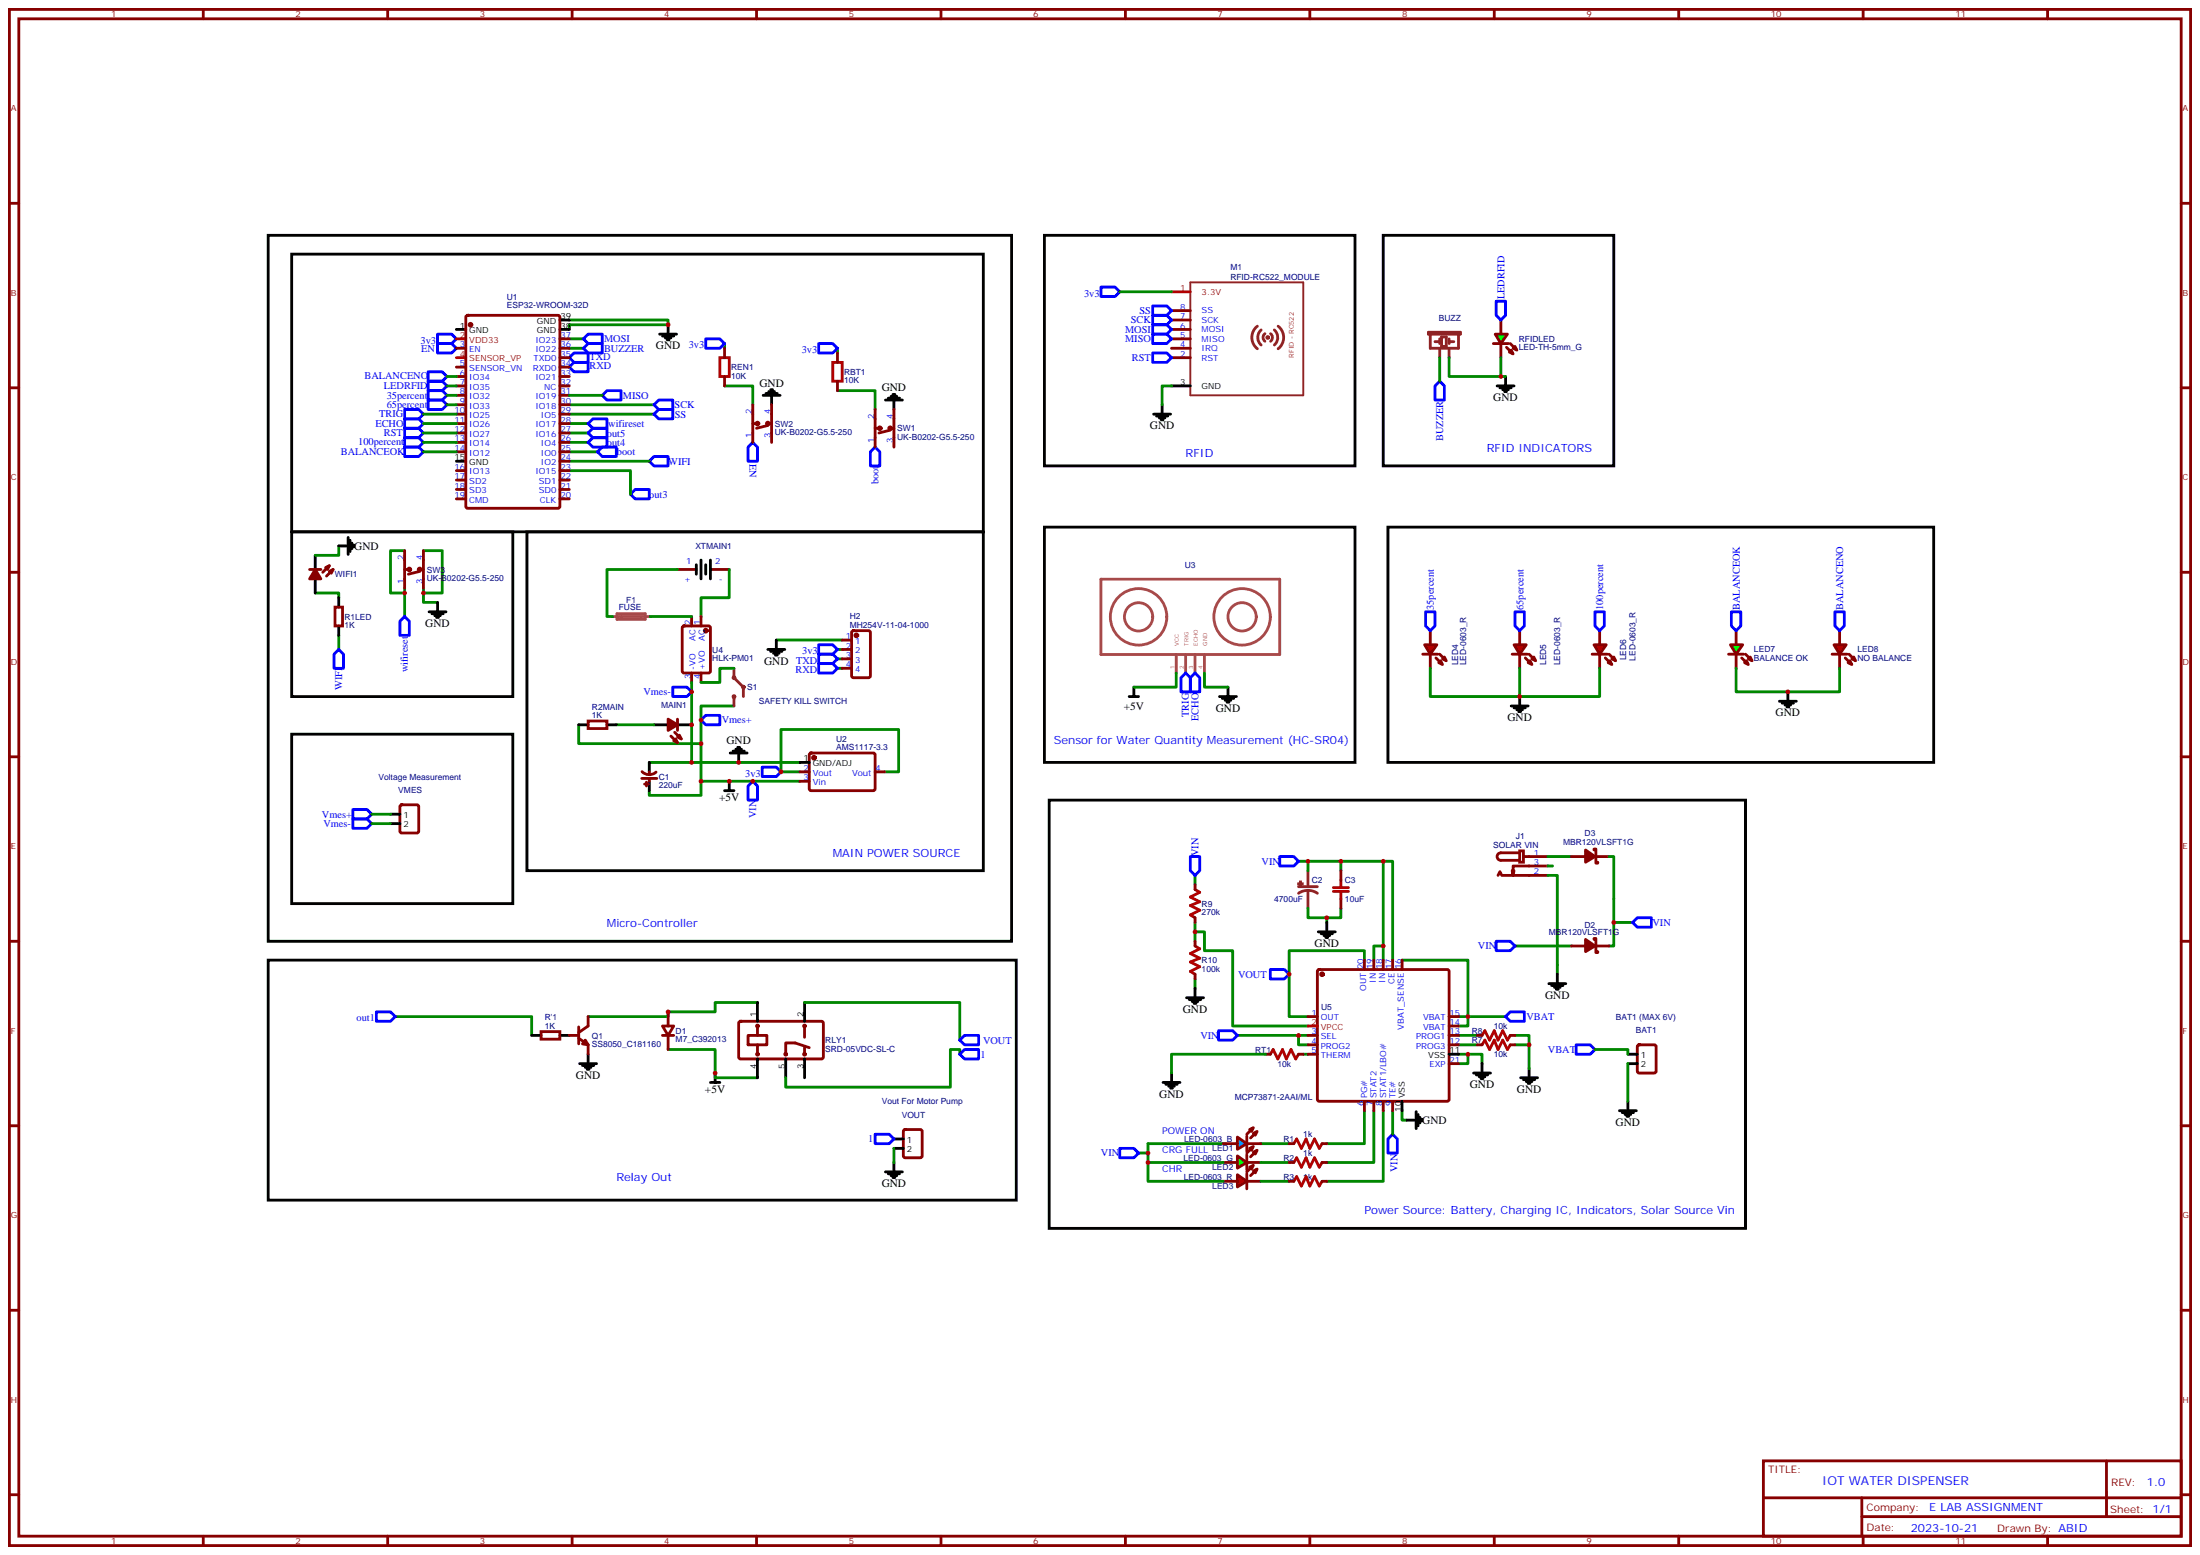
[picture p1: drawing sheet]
<svg xmlns="http://www.w3.org/2000/svg" width="825mm" height="583mm" viewBox="0 0 825 583" stroke-linecap="round" stroke-linejoin="round" font-family="sans-serif">
<g fill="none" stroke="#870000" stroke-width="1.1">
<path d="M3.5 3.5h817.8v575.8h-817.8zM7.1 7.1h810.6v568.6h-810.6zM76.2 3.5v3.6M145.3 3.5v3.6M214.5 3.5v3.6M283.6 3.5v3.6M352.8 3.5v3.6M421.9 3.5v3.6M491.1 3.5v3.6M560.2 3.5v3.6M629.4 3.5v3.6M698.5 3.5v3.6"/>
<path d="M767.6 3.5v3.6M3.5 76.2h3.6M817.7 76.2h3.6M174.9 118.4l.4-.2h33.9l.6 .4 .1 71.2-.5 .6-34.1 .1-.6-.5-.1-71.1zM439.2 116.4h7.1M439.2 119.9h7.1M171.1 130.5h3.5M171.1 137.6h3.5M209.9 127h3.5M209.9 130.5h3.5M209.9 134.1h3.5M209.9 137.6h3.5"/>
<path d="M271.6 130.5v3.6M314 132.3v3.5M439.2 127h7.1M439.2 130.5h7.1M439.2 134.1h7.1M439.2 123.5h7.1M3.5 145.3h3.6M171.1 158.8h3.5M171.1 141.1h3.5M171.1 144.6h3.5M171.1 148.2h3.5M171.1 151.7h3.5"/>
<path d="M171.1 155.2h3.5M209.9 158.8h3.5M209.9 141.1h3.5M209.9 144.6h3.5M209.9 148.2h3.5M209.9 151.7h3.5M209.9 155.2h3.5M271.6 141.1v3.5M282.2 158.8h1.1M282.2 151.7v14.1M287.9 159.5l-4.3 1M288.6 158.8h.7"/>
<path d="M289.3 151.7v14.1M314 142.9v3.5M328.1 153.5v14.1M335.1 153.5v14.1M817.7 145.3h3.6M171.1 162.3h3.5M171.1 165.8h3.5M171.1 169.3h3.5M171.1 176.4h3.5M171.1 179.9h3.5M209.9 162.3h3.5M209.9 165.8h3.5"/>
<path d="M209.9 169.3h3.5M209.9 172.9h3.5M209.9 176.4h3.5M209.9 179.9h3.5M328.1 160.5h1M333.7 161.2l-4.2 1.1M334.4 160.5h.7M171.1 183.4h3.5M171.1 187h3.5M209.9 183.4h3.5M209.9 187h3.5M3.5 214.5h3.6"/>
<path d="M116.1 213.4h4.2M123.5 212l-2.5 2.5M124.9 213.4l-2.5 2.5M151.7 213.4h1.1M151.7 206.4v14.1M157.3 214.1l-4.2 1.1M158 213.4h.7M158.7 206.4v14.1M254 213.4h7.1M266.3 213.4h7.1M817.7 214.5h3.6M125.6 227.5h2.8v7.1h-2.8z"/>
<path d="M256 234.8l.5-.2h9.1l.7 .4v16.5l-.4 .7h-9.4l-.7-.4v-16.5zM259.3 231.1v3.5M262.8 231.1v3.5M315.7 239.9h3.6M319.5 236.6l.5-.2h5.6l.7 .4v16.5l-.4 .6-5.9 .1-.7-.5v-16.4zM259.3 252.2v3.6M262.8 252.2v3.6M315.7 243.4h3.6M315.7 246.9h3.6M315.7 250.5h3.6M220.5 270.2h7v2.9h-7zM251.5 275.9l2.5 2.4"/>
<path d="M252.9 274.5l2.5 2.4M254 269.5v4.3M3.5 283.6h3.6M240.6 291.7h5.6M240.7 289.2a3.8 3.8 0 0 0 5.3 .2M241.7 293.9h1.4M242.4 293.2v1.4M243.4 289.3v1M243.4 291.7v1.1M299.9 289.3h3.5M299.9 292.8h3.5M303.6 282.4l.5-.2 23.6 .1 .4 .6-.1 13-.6 .4h-23.6l-.4-.7v-12.7z"/>
<path d="M328.1 289.3h3.5M817.7 283.6h3.6M3.5 352.8h3.6M817.7 352.8h3.6M250.5 379.2v5.3M202.8 386.6h7.1v2.9h-7.1zM213.4 388.1h3.6M217 389.1l3.5 2.5v3.5M217 384.9v6.3M220.5 381v3.5l-3.5 2.5M248.4 384.5h4.2l-2.1 3.6zM248.4 388.1h4.2"/>
<path d="M250.5 388.1v5.2M277.2 383l.4-.2h30.6l.5 .7-.1 12.9-.6 .5-30.6-.1-.5-.6v-12.7zM280.5 388.1h7v3.5h-7zM284 384.5v3.6M284 391.6v3.5M301.6 384.5v4.3M301.6 392.6v2.5M303.4 392.6l-5.3-1.7h-3.5v4.2M3.5 421.9h3.6M817.7 421.9h3.6M3.5 491.1h3.6M817.7 491.1h3.6"/>
<path d="M661.1 547.5h156.6v28.2h-156.6zM789.7 547.5v20.9M3.5 560.2h3.6M76.2 575.7v3.6M145.3 575.7v3.6M214.5 575.7v3.6M283.6 575.7v3.6M352.8 575.7v3.6M421.9 575.7v3.6M491.1 575.7v3.6M560.2 575.7v3.6M629.4 575.7v3.6"/>
<path d="M661.1 561.4h156.5M698 568.4h119.6M698 561.4v14.1M698.5 575.7v3.6M767.6 575.7v3.6M817.7 560.2h3.6"/>
<circle cx="284" cy="158.8" r=".53"/>
<circle cx="287.9" cy="158.7" r=".53"/>
<circle cx="329.8" cy="160.5" r=".53"/>
<circle cx="333.7" cy="160.5" r=".53"/>
<circle cx="153.5" cy="213.4" r=".53"/>
<circle cx="157.3" cy="213.4" r=".53"/>
<circle cx="284" cy="384.5" r=".35"/>
<circle cx="284" cy="395.1" r=".35"/>
<circle cx="294.6" cy="395.1" r=".35"/>
<circle cx="301.6" cy="384.5" r=".35"/>
<circle cx="301.6" cy="395.1" r=".35"/>
</g>
<g fill="none" stroke="#008700" stroke-width="1.1">
<path d="M213.4 119.9h37.1v1.8h-37.1v1.8M419.8 109.4h19.4M213.4 130.5h5.3M213.4 127h5.3M271.6 128.8v1.7M314 130.5v1.8M158.7 155.2h12.4M158.7 158.8h12.4M213.4 155.2h31.8M213.4 151.7h31.8M213.4 158.8h7.1M213.4 148.2h12.4"/>
<path d="M271.6 144.6h10.6v7.1M314 146.4h14.1v7.1M439.2 144.6h-3.5v7.1M158.7 162.3h12.4M213.4 176.4h23v8.8M213.4 169.3h10.6M213.4 172.9h30M213.4 165.8h7.1M213.4 162.3h7.1M127 204.6v3.5h-8.8M151.7 206.4h-5.3v15.9h5.3M158.7 206.4h7.1v15.9h-7.1"/>
<path d="M273.4 213.4v10.6h-10.6v7.1M118.2 222.3h8.8v1.7M127 238.1v5.3M151.7 220.5v10.6M158.7 220.5v5.3h5.3M291 239.9h24.7M259.3 255.8v30h40.6M314 250.5h1.7M314 246.9h1.7M314 243.4h1.7M441 252.2v5.3h-15.9M451.6 252.2v5.3h8.8"/>
<path d="M217 271.6v7.1h45.8M231.1 271.6h14.1M275.2 264.6h-12.4v28.2h37.1M243.4 285.8h15.9M262.8 292.8v5.3h-19.4v-1.8M299.9 289.3h-7.1v-15.9h44.1v15.9h-5.3M284 375.7h-15.9v3.5h-17.6v1.8h-30M301.6 375.7h58.2v14.1M148.2 381h51.1v7.1M250.5 393.3h17.6v10.6h15.9M359.8 395.1v-1.8h-3.5v14.2h-61.7v-3.6M426.9 432.2h3.5"/>
</g>
<g fill="none" stroke="#00f" stroke-width="1.1">
<path d="M412.7 107.6h5.3l1.8 1.8-1.8 1.7h-5.3zM432.2 114.7h5.2l1.8 1.7-1.8 1.8h-5.2zM432.2 118.2h5.2l1.8 1.7-1.8 1.8h-5.2zM164 128.8h5.3l1.8 1.7-1.8 1.8h-5.3zM164 125.2h5.3l1.8 1.8-1.8 1.8h-5.3zM213.4 137.6l1.8-1.8h5.3v3.5h-5.3zM215.2 132.3h5.3v3.5h-5.3l-1.8-1.7zM218.7 130.5l1.8-1.7h5.3v3.5h-5.3zM220.5 125.2h5.3v3.6h-5.3l-1.8-1.8zM264.6 127h5.3l1.7 1.8-1.7 1.7h-5.3zM306.9 128.8h5.3l1.8 1.7-1.8 1.8h-5.3zM432.2 121.7h5.2l1.8 1.8-1.8 1.7h-5.2z"/>
<path d="M432.2 125.2h5.2l1.8 1.8-1.8 1.8h-5.2zM432.2 132.3h5.2l1.8 1.8-1.8 1.7h-5.2zM151.7 153.5h5.3l1.7 1.7-1.7 1.8h-5.3zM151.7 157h5.3l1.7 1.8-1.7 1.7h-5.3zM222.2 157h5.3v3.5h-5.3l-1.7-1.7zM225.8 148.2l1.7-1.8h5.3v3.5h-5.3zM245.2 155.2l1.7-1.7h5.3v3.5h-5.3zM246.9 149.9h5.3v3.6h-5.3l-1.7-1.8zM151.7 160.5h5.3l1.7 1.8-1.7 1.7h-5.3zM220.5 162.3l1.7-1.8h5.3v3.5h-5.3zM222.2 164h5.3v3.6h-5.3l-1.7-1.8zM224 169.3l1.8-1.7h5.3v3.5h-5.3z"/>
<path d="M243.4 172.9l1.8-1.8h5.3v3.5h-5.3zM282.2 165.8l1.8 1.8v5.3h-3.5v-5.3zM328.1 167.6l1.7 1.7v5.3h-3.5v-5.3zM236.4 185.2l1.7-1.8h5.3v3.6h-5.3zM151.7 231.1l1.8 1.7v5.3h-3.6v-5.3zM127 243.4l1.8 1.8v5.3h-3.6v-5.3zM306.9 241.7h5.3l1.8 1.7-1.8 1.8h-5.3zM306.9 248.7h5.3l1.8 1.8-1.8 1.7h-5.3zM306.9 245.2h5.3l1.8 1.7-1.8 1.8h-5.3zM444.5 252.2l1.8 1.8v5.3h-3.6v-5.3zM448 252.2l1.8 1.8v5.3h-3.5v-5.3zM285.8 287.5h5.2l1.8 1.8-1.8 1.7h-5.2z"/>
<path d="M141.1 379.2h5.3l1.8 1.8-1.8 1.8h-5.3zM419.8 430.4h5.3l1.8 1.8-1.8 1.7h-5.3z"/>
</g>
<g fill="none" stroke="#000" stroke-width="1.1">
<path d="M100.5 88.2h278.7v264.6h-278.7zM109.4 95.3h259.3v104h-259.3zM391.6 88.2h116.4v86.4h-116.4zM209.9 119.9h3.5M171.1 123.5h3.5M209.9 123.5h3.5M247.3 125.2h6.3M248.4 125.9h4.2M249.4 126.6h2.1M250.1 127.4h.7M250.5 121.7v3.5M286.1 148.2h6.4"/>
<path d="M287.2 147.5h4.2M288.2 146.8h2.1M288.9 146.1h.7M289.3 148.2v3.5M332 149.9h6.3M333 149.2h4.3M334.1 148.5h2.1M334.8 147.8h.7M335.1 149.9v3.6M432.5 155.2h6.4M433.6 155.9h4.2M434.6 156.6h2.1"/>
<path d="M435.3 157.3h.7M435.7 151.7v3.5M439.2 144.6h7.1M171.1 172.9h3.5M109.4 199.3h82.9v61.8h-82.9zM197.6 199.3h171.1v127h-171.1zM391.6 197.6h116.4v88.2h-116.4zM118.2 208.1v5.3M118.2 217v5.3M127 204.6h3.5M130.5 201.4v6.4M131.2 202.5v4.2"/>
<path d="M131.9 203.6v2.1M132.6 204.3v.7M261.1 211.7v3.5M262.8 209.9v7.1M264.6 211.7v3.5M266.3 209.9v7.1M127 224v3.5M127 234.6v3.5M160.9 229.3h6.3M161.9 230h4.3M163 230.7h2.1M163.7 231.4h.7"/>
<path d="M164 225.8v3.5M291 239.9v3.5M287.9 243.4h6.3M288.9 244.1h4.3M290 244.8h2.1M290.7 245.5h.7M425.1 257.5v3.6M460.4 257.5v3.6M217 271.6h3.5M227.5 271.6h3.6M245.2 271.6h5.3M254 271.6h5.3"/>
<path d="M423.3 261.1h3.6M457.2 261.1h6.3M458.3 261.8h4.2M459.3 262.5h2.1M460 263.2h.7M243.4 285.8v3.5M243.4 292.8v3.5M271.6 296.3h3.6M273.4 292.8v3.5M273.8 282.2h6.3M274.8 281.5h4.2M275.9 280.8h2.1"/>
<path d="M276.6 280.1h.7M276.9 282.2v3.6M299.9 285.8h3.5M100.5 359.8h280.5v90h-280.5zM284 375.7v7.1M301.6 375.7v7.1M199.3 388.1h3.5M209.9 388.1h3.5M217.3 398.6h6.4M218.4 399.3h4.2M220.5 395.1v3.5M284 396.9v7"/>
<path d="M294.6 396.9v7M301.6 396.9v7M219.4 400.1h2.1M220.1 400.8h.7M266.3 405.7h3.6M268.1 402.2v3.5"/>
</g>
<g fill="#870000" stroke="#870000" stroke-width="1.1">
<path d="M250.5 269.5l3.5 2.1-3.5 2.2z"/>
<path d="M254 276.2l.7-.7 .7 1.4z"/>
<path d="M252.6 277.6l.7-.7 .7 1.4z"/>
<path d="M118.2 213.4l2.1 3.6h-4.2z"/>
<path d="M122.1 212.7l1.4-.7-.7 1.4z"/>
<path d="M123.5 214.1l1.4-.7-.7 1.4z"/>
<path d="M219.4 389.8l1.1 1.8-2.1-.4z"/>
<circle cx="264.6" cy="236.4" r=".53"/>
<circle cx="321" cy="238.1" r=".53"/>
<circle cx="305.2" cy="284" r=".53"/>
<circle cx="176.4" cy="121.7" r=".53"/>
</g>
<path d="M269.9 134.1h3.5v7h-3.5zM312.2 135.8h3.5v7.1h-3.5z" fill="none" stroke="#a10000" stroke-width="1.1"/>
<path d="M439.2 109.4h7.1M171.1 134.1h3.5M171.1 127h3.5" fill="none" stroke="#f00" stroke-width="1.1"/>
<path d="M446.3 105.8h42.3v42.4h-42.3z" fill="none" stroke="#8c2424" stroke-width=".71"/>
<g fill="none" stroke="#8c2424" stroke-width="1.1">
<path d="M471.4 122.2a5.3 5.3 0 0 0 0 8.5M472.8 123.7a3.7 3.7 0 0 0 0 5.6M474.2 125.1a1.76 1.76 0 0 0 0 2.8M476.3 125.1a1.76 1.76 0 0 1 0 2.8M477.8 123.7a3.7 3.7 0 0 1 0 5.6M479.2 122.2a5.3 5.3 0 0 1 0 8.5M486.8 332.3h7.1M490.4 333.7l-1.9 .3-1.7 .8M490.4 333.7l1.8 .3 1.7 .8M490.4 326.3v6M490.4 333.7v6.7"/>
<circle cx="475.3" cy="126.5" r=".35"/>
</g>
<g fill="none" stroke="#a64a4a" stroke-width="1.1">
<path d="M412.7 217.1h67.1v28.2h-67.1zM441 245.3v6.9M444.5 245.3v6.9M448 245.3v6.9M451.6 245.3v6.9"/>
<circle cx="426.9" cy="231.2" r="10.6"/>
<circle cx="426.9" cy="231.2" r="5.3"/>
<circle cx="465.7" cy="231.2" r="10.6"/>
<circle cx="465.7" cy="231.2" r="5.3"/>
</g>
<g fill="#8c2424" stroke="#8c2424" stroke-width="1.1">
<path d="M487.5 330.6l.1 1.4z"/>
<path d="M486.8 331.3h1.4z"/>
</g>
<g fill="#f00" stroke="#870000" stroke-width="1.1">
<path d="M463.9 440.3l3.5 2.4-3.5 2.2z"/>
<path d="M467.4 439.9v5.7z"/>
</g>
<g fill="#870000" stroke="#870000" stroke-width="1.1">
<path d="M467.4 439.2l1.4-1.4z"/>
<path d="M468.8 440.6l1.5-1.4z"/>
</g>
<g fill="#f00" stroke="#870000" stroke-width="1.1">
<path d="M468.5 437.4l1.4-.7-.7 1.4z"/>
<path d="M469.9 438.9l1.4-.8-.7 1.5z"/>
</g>
<path d="M458.6 435.7h5.3M467.4 435.7h5.3M458.6 442.7h5.3M467.4 442.7h5.3" fill="none" stroke="#870000" stroke-width="1.1"/>
<g fill="#0f0" stroke="#870000" stroke-width="1.1">
<path d="M469.9 431.8l1.4-.7-.7 1.4z"/>
<path d="M468.5 430.4l1.4-.7-.7 1.4z"/>
</g>
<g fill="#870000" stroke="#870000" stroke-width="1.1">
<path d="M468.8 433.6l1.5-1.4z"/>
<path d="M467.4 432.2l1.4-1.5z"/>
</g>
<path d="M467.4 432.9v5.6z" fill="#f00" stroke="#870000" stroke-width="1.1"/>
<path d="M463.9 433.2l3.5 2.5-3.5 2.1z" fill="#0f0" stroke="#870000" stroke-width="1.1"/>
<g fill="none" stroke="#008700" stroke-width="1.1">
<path d="M448 328.1v3.5M486.8 322.8h3.6M502.7 322.8h-12.3v3.5M502.7 326.3v-3.5h15.9v37M518.6 322.8h3.5v37M448 349.2h3.6v7.1h10.5v28.2h28.3M448 345.7v7.1M490.4 340.4v3.6h12.3v-3.6M497.4 344v1.7M511.5 359.8v-3.5h-28.2v24.7h7.1M518.6 354.5h-3.5v5.3M525.6 359.8h24.7v24.7h-3.5"/>
<path d="M448 366.9v3.5M463.9 388.1h26.5M486.8 388.1v3.5h3.6M488.6 395.1h1.8M546.8 388.1h7.1M546.8 391.6h7.1M546.8 381h17.6M568 388.1h5.3v3.5M568 391.6h5.3v8.8M522.1 416.3v8.8M430.4 435.7v7h28.2M458.6 428.6h-28.2v7.1h28.2"/>
<path d="M472.7 428.6h10.6M472.7 435.7h10.6M472.7 442.7h10.6"/>
</g>
<g fill="none" stroke="#000" stroke-width="1.1">
<path d="M494.2 349.2h6.4M495.3 350h4.2M496.4 350.7h2.1M497.1 351.4h.7M497.4 345.7v3.5M444.9 373.9h6.3M445.9 374.7h4.2M447 375.4h2.1M447.7 376.1h.7M448 370.4v3.5M436 405.7h6.4M437.1 406.4h4.2"/>
<path d="M438.1 407.1h2.2M438.9 407.8h.7M439.2 402.2v3.5M570.1 403.9h6.3M571.1 404.6h4.3M572.2 405.3h2.1M572.9 406h.7M573.3 400.4v3.5"/>
</g>
<path d="M446.3 321h3.5v5.3l-1.8 1.8-1.7-1.8zM479.8 321h5.3l1.7 1.8-1.7 1.8h-5.3zM476.2 363.4h5.3l1.8 1.7-1.8 1.8h-5.3zM456.8 386.3h5.3l1.8 1.8-1.8 1.7h-5.3zM564.4 381l1.8-1.8h5.3v3.6h-5.3zM522.1 425.1l1.8 1.8v5.3h-3.6v-5.3z" fill="none" stroke="#00f" stroke-width="1.1"/>
<path d="M448 333.4l1.8 1-3.5 1.8 3.5 1.8-3.5 1.4 3.5 1.7-3.5 1.8 1.7 1.1M499.9 334.1h5.6M499.9 332.7h5.6M502.7 329.8v2.9M502.7 334.1v2.8M448 354.5l1.8 1.1-3.5 1.8 3.5 1.7-3.5 1.4 3.5 1.8-3.5 1.8 1.7 1M476.2 395.1l1.1-1.8 1.8 3.6 1.7-3.6 1.4 3.6 1.8-3.6 1.8 3.6 1-1.8M555.6 388.1l1.1-1.8 1.7 3.5 1.8-3.5 1.4 3.5 1.8-3.5 1.7 3.5 1.1-1.7M555.6 391.6l1.1-1.8 1.7 3.5 1.8-3.5 1.4 3.5 1.8-3.5 1.7 3.5 1.1-1.7" fill="none" stroke="#a10000" stroke-width="1.1"/>
<path d="M448 331.6v1.8M502.7 326.3v3.5M502.7 336.9v3.5M448 344v1.7M448 352.8v1.7M448 365.1v1.8M474.5 395.1h1.7M486.8 395.1h1.8M553.9 388.1h1.7M553.9 391.6h1.7M566.2 388.1h1.8M566.2 391.6h1.8" fill="none" stroke="#870000" stroke-width="1.1"/>
<path d="M463.9 426.2l3.5 2.4-3.5 2.1z" fill="#09f" stroke="#870000" stroke-width="1.1"/>
<path d="M467.4 425.8v5.6z" fill="#f00" stroke="#870000" stroke-width="1.1"/>
<g fill="#870000" stroke="#870000" stroke-width="1.1">
<path d="M467.4 425.1l1.4-1.4z"/>
<path d="M468.8 426.5l1.5-1.4z"/>
</g>
<g fill="#09f" stroke="#870000" stroke-width="1.1">
<path d="M468.5 423.3l1.4-.7-.7 1.4z"/>
<path d="M469.9 424.7l1.4-.7-.7 1.5z"/>
</g>
<g fill="none" stroke="#870000" stroke-width="1.1">
<path d="M562.7 119.9v5.3M562.7 128.8v5.3M569.7 318.9h1.4v4.2h-1.4zM569.7 319.6h-7a1.41 1.41 0 0 0-1.4 1.4 1.41 1.41 0 0 0 1.4 1.4h7M597.6 318.6v-.4h.7v5.3h.7v-.4M561.6 328.1l.7-1.4 .7 1.4h17.3M567.6 326.3l-.3 1.8M571.1 321h9.2M580.3 324.6h-13v3.5l-.4-1.8M589.1 321h5.3M598 321h5.2M511.5 359.8v3.6"/>
<path d="M515.1 359.8v3.6M518.6 359.8v3.6M522.1 359.8v3.6M525.6 359.8v3.6M589.1 354.5h5.3M597.6 352.1v-.4h.7v5.3h.7v-.3M598 354.5h5.2M494.1 363.6l.5-.2h48l.5 .2 .2 .5v47.9l-.3 .5-.4 .3h-48l-.5-.3-.2-.5v-47.9zM490.4 381h3.5M490.4 388.1h3.5M490.4 391.6h3.5M490.4 395.1h3.5"/>
<path d="M543.3 381h3.5M543.3 388.1h3.5M543.3 391.6h3.5M543.3 384.5h3.5M543.3 398.6h3.5M614.1 391.8l.4-.2h5.7l.6 .4 .1 9.5-.5 .6-5.9 .1-.6-.5-.1-9.4zM511.5 412.8v3.5M515.1 412.8v3.5M518.6 412.8v3.5M522.1 412.8v3.5M338.9 423.5l.5-.2h5.6l.7 .5v9.4l-.4 .7h-5.9l-.7-.4v-9.5zM458.6 428.6h5.3"/>
<path d="M467.4 428.6h5.3M483.3 428.6h1.8M483.3 435.7h1.8M495.7 428.6h1.7M495.7 435.7h1.7M483.3 442.7h1.8M495.7 442.7h1.7"/>
</g>
<g fill="none" stroke="#008700" stroke-width="1.1">
<path d="M254 213.4h-26.5v17.7h2.2M243.8 231.1h15.5M275.2 250.5h-5.3v5.3h-7.1M580.3 328.1h3.5v37M580.3 324.6h1.8M580.3 321h8.8M603.2 321h1.8v33.5h-1.8M568 354.5h21.1M605 345.7h7.1M474.5 395.1h-35.3v7.1M546.8 395.1h8.8v3.5M550.3 395.1v3.5h-3.5"/>
<path d="M598 393.3h12.3v1.8M610.3 398.6v14.2M511.5 416.3v12.3h-14.1M515.1 416.3v19.4h-17.7M518.6 416.3v26.4h-21.2M525.6 416.3v3.5h1.8M335.1 430.4v5.3"/>
</g>
<g fill="none" stroke="#000" stroke-width="1.1">
<path d="M393.3 299.9h261.1v160.5h-261.1zM580.7 368.7h6.3M581.7 369.4h4.3M582.8 370.1h2.1M583.5 370.8h.7M583.8 365.1v3.6M543.3 395.1h3.5M555.6 398.6v3.6M610.3 395.1h3.5M610.3 398.6h3.5M525.6 412.8v3.5M527.4 419.8h3.5"/>
<path d="M530.9 416.6v6.4M531.6 417.7v4.2M532.3 418.7v2.2M533 419.5v.7M552.4 402.2h6.4M553.5 402.9h4.2M554.6 403.6h2.1M555.3 404.3h.7M607.1 416.3h6.4M608.2 417h4.2M609.2 417.7h2.2M610 418.4h.7"/>
<path d="M610.3 412.8v3.5M332 439.2h6.3M333 439.9h4.3M335.1 426.9h3.6M335.1 430.4h3.6M335.1 435.7v3.5M334.1 440.6h2.1M334.8 441.3h.7"/>
</g>
<path d="M485.1 435.7l1-1.8 1.8 3.5 1.8-3.5 1.4 3.5 1.7-3.5 1.8 3.5 1.1-1.7M485.1 428.6l1-1.7 1.8 3.5 1.8-3.5 1.4 3.5 1.7-3.5 1.8 3.5 1.1-1.8M485.1 442.7l1-1.7 1.8 3.5 1.8-3.5 1.4 3.5 1.7-3.5 1.8 3.5 1.1-1.8" fill="none" stroke="#a10000" stroke-width="1.1"/>
<g fill="#870000" stroke="#870000" stroke-width="1.1">
<path d="M594.4 318.6l3.6 2.4-3.6 2.1z"/>
<path d="M594.4 352.1l3.6 2.4-3.6 2.2z"/>
<circle cx="495.7" cy="365.1" r=".53"/>
</g>
<path d="M490.4 384.5h3.5" fill="none" stroke="#f00" stroke-width="1.1"/>
<path d="M282.2 292.8l1.8 1.8v5.3h-3.5v-5.3zM560.9 352.8h5.3l1.8 1.7-1.8 1.8h-5.3zM612.1 345.7l1.7-1.7h5.3v3.5h-5.3zM361.6 388.1h5.3v3.5h-5.3l-1.8-1.8zM361.6 393.3h5.3v3.6h-5.3l-1.8-1.8zM590.9 391.6h5.3l1.8 1.7-1.8 1.8h-5.3zM328.1 425.1h5.3l1.7 1.8-1.7 1.7h-5.3z" fill="none" stroke="#00f" stroke-width="1.1"/>
<path d="M229.7 231.1h10.4M231.3 230h10.6v2.1h-10.6zM240.3 231.1h3.5" fill="none" stroke="#a64a4a" stroke-width="1.1"/>
<g fill="none" stroke="#8c2424" stroke-width="1.1">
<path d="M535.5 124.5h12v.7h-12zM536.2 125.2v5.3h10.6v-5.3M538 128.1h1.8M539.8 127v1.8M539.8 130.5v3.6M540.5 126.3h1.7v3.5h-1.7zM543.3 128.1h1.7M543.3 127v1.8M543.3 130.5v3.6M275.2 250.5v3.5l3.5 3.5v3.6M275.2 261.1v3.5"/>
<circle cx="275.2" cy="254" r=".35"/>
<circle cx="278.7" cy="257.5" r=".35"/>
<circle cx="275.2" cy="261.1" r=".35"/>
</g>
<g fill="#0f0" stroke="#870000" stroke-width="1.1">
<path d="M566.6 131.2l.7 1.4-1.4-.7z"/>
<path d="M567.3 130.5l.7-.7 .7 1.4z"/>
</g>
<g fill="#870000" stroke="#870000" stroke-width="1.1">
<path d="M564.8 130.2l1.4 1.4z"/>
<path d="M566.2 128.8l1.4 1.4z"/>
</g>
<path d="M559.9 128.8h5.6z" fill="#f00" stroke="#870000" stroke-width="1.1"/>
<path d="M560.6 125.2h4.5l-2.4 3.6z" fill="#0f0" stroke="#870000" stroke-width="1.1"/>
<path d="M560.9 112.9h3.5v5.3l-1.7 1.7-1.8-1.7zM160.5 142.9h5.3l1.8 1.7-1.8 1.8h-5.3zM539.8 142.9l1.7 1.7v5.3h-3.5v-5.3z" fill="none" stroke="#00f" stroke-width="1.1"/>
<path d="M539.8 134.1v8.8M543.3 134.1v7h21.1M562.7 134.1v7M167.6 144.6h3.5" fill="none" stroke="#008700" stroke-width="1.1"/>
<path d="M518.6 88.2h86.4v86.4h-86.4zM561.3 144.6h6.3M562.3 145.3h4.3M563.4 146.1h2.1M564.1 146.8h.7M564.4 141.1v3.5M520.3 197.6h204.7v88.2h-204.7z" fill="none" stroke="#000" stroke-width="1.1"/>
<g fill="#f00" stroke="#870000" stroke-width="1.1">
<path d="M534.1 241.7h4.6l-2.5 3.5z"/>
<path d="M533.4 245.2h5.6z"/>
</g>
<g fill="#870000" stroke="#870000" stroke-width="1.1">
<path d="M539.8 245.2l1.4 1.4z"/>
<path d="M538.3 246.6l1.5 1.4z"/>
</g>
<g fill="#f00" stroke="#870000" stroke-width="1.1">
<path d="M540.8 246.9l.7-.7 .7 1.5z"/>
<path d="M539.4 248.4l.7-.7 .7 1.4z"/>
</g>
<path d="M536.2 236.4v5.3M536.2 245.2v5.3" fill="none" stroke="#870000" stroke-width="1.1"/>
<g fill="#f00" stroke="#870000" stroke-width="1.1">
<path d="M567.6 241.7h4.6l-2.5 3.5z"/>
<path d="M566.9 245.2h5.7z"/>
</g>
<g fill="#870000" stroke="#870000" stroke-width="1.1">
<path d="M573.3 245.2l1.4 1.4z"/>
<path d="M571.9 246.6l1.4 1.4z"/>
</g>
<g fill="#f00" stroke="#870000" stroke-width="1.1">
<path d="M574.3 246.9l.7-.7 .7 1.5z"/>
<path d="M572.9 248.4l.7-.7 .7 1.4z"/>
</g>
<path d="M569.7 236.4v5.3M569.7 245.2v5.3" fill="none" stroke="#870000" stroke-width="1.1"/>
<g fill="#f00" stroke="#870000" stroke-width="1.1">
<path d="M597.6 241.7h4.6l-2.5 3.5z"/>
<path d="M596.9 245.2h5.6z"/>
</g>
<g fill="#870000" stroke="#870000" stroke-width="1.1">
<path d="M603.2 245.2l1.5 1.4z"/>
<path d="M601.8 246.6l1.4 1.4z"/>
</g>
<g fill="#f00" stroke="#870000" stroke-width="1.1">
<path d="M604.3 246.9l.7-.7 .7 1.5z"/>
<path d="M602.9 248.4l.7-.7 .7 1.4z"/>
</g>
<path d="M599.7 236.4v5.3M650.9 236.4v5.3M599.7 245.2v5.3M650.9 245.2v5.3" fill="none" stroke="#870000" stroke-width="1.1"/>
<path d="M167.6 148.2h3.5M167.6 151.7h3.5M158.7 165.8h12.4M536.2 250.5v10.6h33.5v-10.6M599.7 250.5v10.6h-30" fill="none" stroke="#008700" stroke-width="1.1"/>
<path d="M566.6 264.6h6.3M567.6 265.3h4.3M568.7 266h2.1M569.4 266.7h.7M569.7 261.1v3.5" fill="none" stroke="#000" stroke-width="1.1"/>
<path d="M160.5 146.4h5.3l1.8 1.8-1.8 1.7h-5.3zM160.5 149.9h5.3l1.8 1.8-1.8 1.8h-5.3zM151.7 164h5.3l1.7 1.8-1.7 1.8h-5.3zM534.5 229.3h3.5v5.3l-1.8 1.8-1.7-1.8zM568 229.3h3.5v5.3l-1.8 1.8-1.7-1.8zM598 229.3h3.5v5.3l-1.8 1.8-1.7-1.8z" fill="none" stroke="#00f" stroke-width="1.1"/>
<g fill="#0f0" stroke="#870000" stroke-width="1.1">
<path d="M654 248.4l.8-.7 .7 1.4z"/>
<path d="M655.5 246.9l.7-.7 .7 1.5z"/>
</g>
<g fill="#870000" stroke="#870000" stroke-width="1.1">
<path d="M653 246.6l1.4 1.4z"/>
<path d="M654.4 245.2l1.4 1.4z"/>
</g>
<path d="M648.1 245.2h5.6z" fill="#f00" stroke="#870000" stroke-width="1.1"/>
<path d="M648.8 241.7h4.5l-2.4 3.5z" fill="#0f0" stroke="#870000" stroke-width="1.1"/>
<g fill="#f00" stroke="#870000" stroke-width="1.1">
<path d="M687.6 241.7h4.5l-2.4 3.5z"/>
<path d="M686.9 245.2h5.6z"/>
</g>
<g fill="#870000" stroke="#870000" stroke-width="1.1">
<path d="M693.2 245.2l1.4 1.4z"/>
<path d="M691.8 246.6l1.4 1.4z"/>
</g>
<g fill="#f00" stroke="#870000" stroke-width="1.1">
<path d="M694.3 246.9l.7-.7 .7 1.5z"/>
<path d="M693.6 247.7l.7 1.4-1.4-.7z"/>
</g>
<path d="M689.7 236.4v5.3M689.7 245.2v5.3M150.2 301.8l.4-.2h5.7l.6 .5 .1 9.4-.5 .7h-5.9l-.6-.5-.1-9.4z" fill="none" stroke="#870000" stroke-width="1.1"/>
<path d="M167.6 141.1h3.5M158.7 169.3h12.4M650.9 250.5v8.8h38.8v-8.8M139.3 308.7h7.1M139.3 305.2h7.1" fill="none" stroke="#008700" stroke-width="1.1"/>
<path d="M670.3 259.3v3.5M109.4 275.2h82.9v63.5h-82.9zM667.1 262.8h6.4M668.2 263.5h4.2M669.2 264.2h2.1M669.9 264.9h.7M146.4 305.2h3.5M146.4 308.7h3.5" fill="none" stroke="#000" stroke-width="1.1"/>
<path d="M160.5 139.3h5.3l1.8 1.8-1.8 1.8h-5.3zM151.7 167.6h5.3l1.7 1.7-1.7 1.8h-5.3zM649.1 229.3h3.5v5.3l-1.7 1.8-1.8-1.8zM687.9 229.3h3.5v5.3l-1.7 1.8-1.8-1.8zM252.2 257.5h5.3l1.8 1.8-1.8 1.8h-5.3zM262.8 269.9l1.8-1.8h5.3v3.5h-5.3zM132.3 303.4h5.3l1.7 1.8-1.7 1.7h-5.3zM132.3 306.9h5.3l1.7 1.8-1.7 1.7h-5.3z" fill="none" stroke="#00f" stroke-width="1.1"/>
<g fill="#c00">
<circle cx="158.8" cy="222.2" r=".88"/>
<circle cx="151.7" cy="222.2" r=".88"/>
<circle cx="259.3" cy="271.6" r=".88"/>
<circle cx="259.3" cy="285.7" r=".88"/>
<circle cx="276.9" cy="285.7" r=".88"/>
<circle cx="292.8" cy="289.3" r=".88"/>
<circle cx="268.1" cy="402.2" r=".88"/>
<circle cx="250.5" cy="379.2" r=".88"/>
<circle cx="430.4" cy="432.2" r=".88"/>
<circle cx="448" cy="349.2" r=".88"/>
<circle cx="573.3" cy="391.6" r=".88"/>
<circle cx="518.6" cy="322.8" r=".88"/>
<circle cx="486.8" cy="388.1" r=".88"/>
<circle cx="483.3" cy="365.1" r=".88"/>
<circle cx="518.6" cy="354.5" r=".88"/>
<circle cx="490.4" cy="322.8" r=".88"/>
<circle cx="497.4" cy="344" r=".88"/>
<circle cx="502.7" cy="322.8" r=".88"/>
<circle cx="550.3" cy="381" r=".88"/>
<circle cx="430.4" cy="435.7" r=".88"/>
<circle cx="550.3" cy="395.1" r=".88"/>
<circle cx="605" cy="345.7" r=".88"/>
<circle cx="282.2" cy="292.8" r=".88"/>
<circle cx="273.4" cy="292.8" r=".88"/>
<circle cx="262.8" cy="292.8" r=".88"/>
<circle cx="262.8" cy="278.7" r=".88"/>
<circle cx="250.5" cy="121.7" r=".88"/>
<circle cx="562.7" cy="141.1" r=".88"/>
<circle cx="569.7" cy="261.1" r=".88"/>
<circle cx="670.3" cy="259.3" r=".88"/>
<circle cx="262.8" cy="269.9" r=".88"/>
<circle cx="259.3" cy="259.3" r=".88"/>
</g>
<text font-size="4.6" fill="#00f" x="683.2" y="556.5">IOT WATER DISPENSER</text>
<g font-size="4.2">
<text x="245.9" y="130.9">GND</text>
<text x="284.7" y="144.9">GND</text>
<text x="330.6" y="146.7">GND</text>
<text x="559.9" y="150.3">GND</text>
<text x="431.1" y="160.9">GND</text>
<text x="132.8" y="206">GND</text>
<text x="159.5" y="235">GND</text>
<text x="286.5" y="249.1">GND</text>
<text x="421.3" y="266">+5V</text>
<text x="455.8" y="266.7">GND</text>
<text x="665.7" y="268.5">GND</text>
<text x="565.1" y="270.2">GND</text>
<text x="272.3" y="278.9">GND</text>
<text x="269.6" y="300.3">+5V</text>
<text x="492.8" y="354.9">GND</text>
<text x="579.3" y="374.3">GND</text>
<text x="443.4" y="379.6">GND</text>
<text x="215.9" y="404.3">GND</text>
<text x="551" y="407.8">GND</text>
<text x="264.3" y="409.7">+5V</text>
<text x="434.6" y="411.3">GND</text>
<text x="568.7" y="409.6">GND</text>
<text x="533.2" y="421.3">GND</text>
<text x="605.7" y="421.9">GND</text>
<text x="330.6" y="444.9">GND</text>
</g>
<g font-size="4.2" fill="#00f">
<text x="444.5" y="171.1">RFID</text>
<text x="557.4" y="169.3">RFID INDICATORS</text>
<text x="395.1" y="278.7">Sensor for Water Quantity Measurement (HC-SR04)</text>
<text x="312.2" y="321">MAIN POWER SOURCE</text>
<text x="227.5" y="347.5">Micro-Controller</text>
<text x="231.1" y="442.7">Relay Out</text>
<text x="511.5" y="455.1">Power Source: Battery, Charging IC, Indicators, Solar Source Vin</text>
<text x="804.9" y="556.8">1.0</text>
<text x="723.3" y="566.3">E LAB ASSIGNMENT</text>
<text x="716.4" y="574.1">2023-10-21</text>
</g>
<g font-size="3.9" fill="#00f">
<text x="406.4" y="111.1">3v3</text>
<text x="564.1" y="112.2" transform="rotate(-90 564.1 112.2)">LEDRFID</text>
<text x="427.2" y="117.6">SS</text>
<text x="421.8" y="124.7">MOSI</text>
<text x="424" y="121.1">SCK</text>
<text x="157.7" y="128.8">3v3</text>
<text x="157.9" y="131.8">EN</text>
<text x="226.5" y="131.8">BUZZER</text>
<text x="226.5" y="128.3">MOSI</text>
<text x="258.2" y="130.5">3v3</text>
<text x="421.8" y="128.2">MISO</text>
<text x="221" y="134.8">TXD</text>
<text x="300.6" y="132.3">3v3</text>
<text x="424.4" y="135.3">RST</text>
<text x="136.6" y="142.2">BALANCENO</text>
<text x="221" y="138.4">RXD</text>
<text x="144" y="145.7">LEDRFID</text>
<text x="145" y="149.4">35percent</text>
<text x="233.5" y="149.5">MISO</text>
<text x="145" y="152.9">65percent</text>
<text x="252.9" y="153.1">SCK</text>
<text x="140.7" y="160">ECHO</text>
<text x="142.2" y="156.5">TRIG</text>
<text x="228" y="160.1">wifireset</text>
<text x="252.9" y="156.5">SS</text>
<text x="134.3" y="166.9">100percent</text>
<text x="143.9" y="163.5">RST</text>
<text x="227.5" y="163.7">out5</text>
<text x="227.5" y="167.3">out4</text>
<text x="541" y="165.3" transform="rotate(-90 541 165.3)">BUZZER</text>
<text x="127.8" y="170.4">BALANCEOK</text>
<text x="231.3" y="170.6">boot</text>
<text x="281" y="173.9" transform="rotate(90 281 173.9)">EN</text>
<text x="250.5" y="174.1">WIFI</text>
<text x="329.3" y="181.5" transform="rotate(-90 329.3 181.5)">boot</text>
<text x="243.4" y="186.7">out3</text>
<text x="537.6" y="228.6" transform="rotate(-90 537.6 228.6)">35percent</text>
<text x="571.1" y="228.6" transform="rotate(-90 571.1 228.6)">65percent</text>
<text x="601.1" y="228.6" transform="rotate(-90 601.1 228.6)">100percent</text>
<text x="652.3" y="228.6" transform="rotate(-90 652.3 228.6)">BALANCEOK</text>
<text x="691.1" y="228.6" transform="rotate(-90 691.1 228.6)">BALANCENO</text>
<text x="300.7" y="245.3">3v3</text>
<text x="152.9" y="252" transform="rotate(-90 152.9 252)">wifireset</text>
<text x="298.4" y="248.7">TXD</text>
<text x="298.2" y="252.2">RXD</text>
<text x="128.3" y="258.7" transform="rotate(-90 128.3 258.7)">WIFI</text>
<text x="241.2" y="260.6">Vmes-</text>
<text x="445.7" y="268.8" transform="rotate(-90 445.7 268.8)">TRIG</text>
<text x="270.6" y="271.1">Vmes+</text>
<text x="449.3" y="270.2" transform="rotate(-90 449.3 270.2)">ECHO</text>
<text x="279.4" y="291">3v3</text>
<text x="120.7" y="306.5">Vmes+</text>
<text x="121.3" y="310">Vmes-</text>
<text x="283.5" y="306.7" transform="rotate(-90 283.5 306.7)">VIN</text>
<text x="449.3" y="320.8" transform="rotate(-90 449.3 320.8)">VIN</text>
<text x="473" y="324.1">VIN</text>
<text x="619.5" y="347">VIN</text>
<text x="554.1" y="355.9">VIN</text>
<text x="464.1" y="366.4">VOUT</text>
<text x="133.7" y="382.8">out1</text>
<text x="572.3" y="382.3">VBAT</text>
<text x="450" y="389.4">VIN</text>
<text x="368.5" y="391.3">VOUT</text>
<text x="580.3" y="394.7">VBAT</text>
<text x="367.6" y="396.4">1</text>
<text x="325.5" y="428">1</text>
<text x="412.8" y="433.4">VIN</text>
<text x="524" y="439.4" transform="rotate(-90 524 439.4)">VIN</text>
</g>
<g font-size="3.9" fill="#800">
<text x="662.9" y="552.1">TITLE:</text>
<text x="791.5" y="556.8">REV:</text>
<text x="699.8" y="566.3">Company:</text>
<text x="791.1" y="566.9">Sheet: 1/1</text>
<text x="699.8" y="574">Date:</text>
<text x="748.8" y="574.1">Drawn By: ABID</text>
</g>
<g font-size="3.5" fill="#00f">
<text x="435.7" y="425.1">POWER ON</text>
<text x="435.7" y="432.2">CRG FULL LED1</text>
<text x="435.7" y="439.2">CHR</text>
</g>
<g font-size="3.2" fill="#800">
<text x="41.6" y="6.5">1</text>
<text x="110.8" y="6.5">2</text>
<text x="179.9" y="6.5">3</text>
<text x="249.1" y="6.5">4</text>
<text x="318.2" y="6.5">5</text>
<text x="387.3" y="6.5">6</text>
<text x="456.5" y="6.5">7</text>
<text x="525.6" y="6.5">8</text>
<text x="594.8" y="6.5">9</text>
<text x="663.9" y="6.5">10</text>
<text x="733.1" y="6.5">11</text>
<text x="4.1" y="41.6">A</text>
<text x="818.3" y="41.6">A</text>
<text x="4.1" y="110.8">B</text>
<text x="818.3" y="110.8">B</text>
<text x="4.1" y="179.9">C</text>
<text x="818.3" y="179.9">C</text>
<text x="4.1" y="249.1">D</text>
<text x="818.3" y="249.1">D</text>
<text x="4.1" y="318.2">E</text>
<text x="818.3" y="318.2">E</text>
<text x="4.1" y="387.4">F</text>
<text x="818.3" y="387.4">F</text>
<text x="4.1" y="456.5">G</text>
<text x="818.3" y="456.5">G</text>
<text x="4.1" y="525.6">H</text>
<text x="818.3" y="525.6">H</text>
<text x="41.6" y="578.7">1</text>
<text x="110.8" y="578.7">2</text>
<text x="179.9" y="578.7">3</text>
<text x="249.1" y="578.7">4</text>
<text x="318.2" y="578.7">5</text>
<text x="387.3" y="578.7">6</text>
<text x="456.5" y="578.7">7</text>
<text x="525.6" y="578.7">8</text>
<text x="594.8" y="578.7">9</text>
<text x="663.9" y="578.7">10</text>
<text x="733.1" y="578.7">11</text>
</g>
<g font-size="3.2" fill="#000080">
<text x="461.3" y="101.3">M1</text>
<text x="461.3" y="104.8">RFID-RC522_MODULE</text>
<text x="190" y="112.4">U1</text>
<text x="190" y="115.4">ESP32-WROOM-32D</text>
<text x="539.4" y="120.1">BUZZ</text>
<text x="569.4" y="131.2">LED-TH-5mm_G</text>
<text x="569.4" y="128.2">RFIDLED</text>
<text x="274.1" y="141.9">10K</text>
<text x="274.1" y="138.7">REN1</text>
<text x="316.4" y="143.7">10K</text>
<text x="316.4" y="140.5">RBT1</text>
<text x="290.5" y="159.9">SW2</text>
<text x="336.4" y="161.7">SW1</text>
<text x="290.5" y="163.1">UK-B0202-G5.5-250</text>
<text x="336.4" y="164.9">UK-B0202-G5.5-250</text>
<text x="260.7" y="205.7">XTMAIN1</text>
<text x="160" y="214.6">SW3</text>
<text x="444.2" y="212.8">U3</text>
<text x="125.6" y="216.3">WIFI1</text>
<text x="160" y="217.8">UK-B0202-G5.5-250</text>
<text x="234.8" y="225.9">F1</text>
<text x="129.1" y="232.2">R1LED</text>
<text x="232" y="228.7">FUSE</text>
<text x="318.6" y="232.2">H2</text>
<text x="129.1" y="235.4">1K</text>
<text x="318.6" y="235.2">MH254V-11-04-1000</text>
<text x="267.1" y="244.6">U4</text>
<text x="657.6" y="244.5">LED7</text>
<text x="696.4" y="244.5">LED8</text>
<text x="267.1" y="247.7">HLK-PM01</text>
<text x="546.6" y="249.4" transform="rotate(-90 546.6 249.4)">LED4</text>
<text x="549.7" y="249.4" transform="rotate(-90 549.7 249.4)">LED-0603_R</text>
<text x="579.7" y="249.3" transform="rotate(-90 579.7 249.3)">LED5</text>
<text x="585" y="249.4" transform="rotate(-90 585 249.4)">LED-0603_R</text>
<text x="609.7" y="247.5" transform="rotate(-90 609.7 247.5)">LED6</text>
<text x="613.2" y="247.6" transform="rotate(-90 613.2 247.6)">LED-0603_R</text>
<text x="657.6" y="247.7">BALANCE OK</text>
<text x="696.4" y="247.7">NO BALANCE</text>
<text x="280.1" y="258.7">S1</text>
<text x="284.5" y="263.9">SAFETY KILL SWITCH</text>
<text x="221.9" y="269.2">1K</text>
<text x="221.9" y="266">R2MAIN</text>
<text x="247.8" y="265.3">MAIN1</text>
<text x="313.5" y="281.2">AMS1117-3.3</text>
<text x="313.5" y="278.2">U2</text>
<text x="141.9" y="292.2">Voltage Measurement</text>
<text x="246.9" y="292.3">C1</text>
<text x="149.3" y="297.4">VMES</text>
<text x="246.9" y="295.3">220uF</text>
<text x="568.4" y="314.5">J1</text>
<text x="586" y="316.9">MBR120VLSFT1G</text>
<text x="594.1" y="313.3">D3</text>
<text x="559.8" y="318">SOLAR VIN</text>
<text x="491.8" y="331.1">C2</text>
<text x="504.1" y="331.1">C3</text>
<text x="450.5" y="339.8">R9</text>
<text x="477.7" y="338.1">4700uF</text>
<text x="504.2" y="338.1">10uF</text>
<text x="450.5" y="343">270k</text>
<text x="594" y="347.6">D2</text>
<text x="580.7" y="350.4">MBR120VLSFT1G</text>
<text x="450.5" y="364.1">100k</text>
<text x="450.5" y="361">R10</text>
<text x="204.3" y="382.4">R'1</text>
<text x="495.3" y="378.6">U5</text>
<text x="605.8" y="382.2">BAT1 (MAX 6V)</text>
<text x="204.3" y="385.6">1K</text>
<text x="221.9" y="389.3">Q1</text>
<text x="253.3" y="387.5">D1</text>
<text x="551.8" y="387.4">R8</text>
<text x="560" y="385.7">10k</text>
<text x="613.2" y="387.3">BAT1</text>
<text x="221.9" y="392.4">SS8050_C181160</text>
<text x="253.3" y="390.6">M7_C392013</text>
<text x="309.4" y="394.1">SRD-05VDC-SL-C</text>
<text x="309.4" y="390.9">RLY1</text>
<text x="470.6" y="394.6">RT1</text>
<text x="551.8" y="390.9">R7</text>
<text x="478.9" y="399.8">10k</text>
<text x="560" y="396.2">10k</text>
<text x="330.6" y="413.9">Vout For Motor Pump</text>
<text x="462.9" y="412.2">MCP73871-2AAI/ML</text>
<text x="338.1" y="419.1">VOUT</text>
<text x="443.9" y="428">LED-0603_B</text>
<text x="481.2" y="428">R1</text>
<text x="488.6" y="426.2">1k</text>
<text x="443.7" y="435.1">LED-0603_G</text>
<text x="481.2" y="435.1">R2</text>
<text x="488.6" y="433.3">1k</text>
<text x="443.8" y="442.1">LED-0603_R</text>
<text x="454.5" y="438.6">LED2</text>
<text x="481.2" y="442.1">R3</text>
<text x="488.6" y="442.1">1k</text>
<text x="454.5" y="445.6">LED3</text>
</g>
<g font-size="3.2" fill="#f00">
<text x="442.5" y="109">1</text>
<text x="450.5" y="110.4">3.3V</text>
<text x="172.4" y="126.6">2</text>
<text x="175.9" y="128.4">VDD33</text>
<text x="172.4" y="133.7">4</text>
<text x="175.9" y="135.5">SENSOR_VP</text>
<text x="491.7" y="384.2">2</text>
<text x="495.2" y="385.9">VPCC</text>
</g>
<g font-size="3.2">
<text x="210.1" y="119.6">39</text>
<text x="172.4" y="123.1">1</text>
<text x="175.9" y="124.9">GND</text>
<text x="201.3" y="121.4">GND</text>
<text x="201.3" y="124.9">GND</text>
<text x="210.1" y="123.1">38</text>
<text x="442.5" y="144.3">3</text>
<text x="450.5" y="145.7">GND</text>
<text x="170.4" y="172.5">15</text>
<text x="175.9" y="174.3">GND</text>
<text x="301.2" y="285.4">1</text>
<text x="304.7" y="287.2">GND/ADJ</text>
<text x="151.2" y="306.6">1</text>
<text x="151.2" y="310.1">2</text>
<text x="283.6" y="381" transform="rotate(-90 283.6 381)">1</text>
<text x="301.3" y="381" transform="rotate(-90 301.3 381)">2</text>
<text x="543.5" y="394.8">11</text>
<text x="283.6" y="400.7" transform="rotate(-90 283.6 400.7)">4</text>
<text x="294.2" y="400.7" transform="rotate(-90 294.2 400.7)">5</text>
<text x="301.3" y="400.7" transform="rotate(-90 301.3 400.7)">3</text>
<text x="535.5" y="396.5">VSS</text>
<text x="615.1" y="396.5">1</text>
<text x="615.1" y="400.1">2</text>
<text x="526.7" y="411.7" transform="rotate(-90 526.7 411.7)">VSS</text>
<text x="525.3" y="416.6" transform="rotate(-90 525.3 416.6)">10</text>
<text x="340" y="428.3">1</text>
<text x="340" y="431.8">2</text>
</g>
<g font-size="3.2" fill="#00f">
<text x="442.5" y="116.1">8</text>
<text x="442.5" y="119.6">7</text>
<text x="450.5" y="117.5">SS</text>
<text x="442.5" y="123.1">6</text>
<text x="450.5" y="121">SCK</text>
<text x="450.5" y="124.5">MOSI</text>
<text x="172.4" y="130.2">3</text>
<text x="175.9" y="131.9">EN</text>
<text x="200.7" y="128.4">IO23</text>
<text x="200.7" y="131.9">IO22</text>
<text x="210.1" y="126.6">37</text>
<text x="210.1" y="130.2">36</text>
<text x="442.5" y="126.6">5</text>
<text x="442.5" y="130.2">4</text>
<text x="450.5" y="128.1">MISO</text>
<text x="450.5" y="131.6">IRQ</text>
<text x="172.4" y="137.2">5</text>
<text x="200" y="135.5">TXD0</text>
<text x="210.1" y="133.7">35</text>
<text x="210.1" y="137.2">34</text>
<text x="442.5" y="133.7">2</text>
<text x="450.5" y="135.1">RST</text>
<text x="172.4" y="140.8">6</text>
<text x="175.9" y="142.5">IO34</text>
<text x="175.9" y="139">SENSOR_VN</text>
<text x="199.8" y="139">RXD0</text>
<text x="200.7" y="142.5">IO21</text>
<text x="210.1" y="140.8">33</text>
<text x="172.4" y="147.8">8</text>
<text x="172.4" y="144.3">7</text>
<text x="175.9" y="149.6">IO32</text>
<text x="175.9" y="146.1">IO35</text>
<text x="200.7" y="149.6">IO19</text>
<text x="204" y="146.1">NC</text>
<text x="210.1" y="144.3">32</text>
<text x="210.1" y="147.8">31</text>
<text x="170.4" y="154.9">10</text>
<text x="172.4" y="151.3">9</text>
<text x="175.9" y="153.1">IO33</text>
<text x="200.7" y="153.1">IO18</text>
<text x="210.1" y="151.3">30</text>
<text x="210.1" y="154.9">29</text>
<text x="281.9" y="155.2" transform="rotate(-90 281.9 155.2)">2</text>
<text x="288.9" y="155.2" transform="rotate(-90 288.9 155.2)">4</text>
<text x="170.4" y="161.9">12</text>
<text x="170.4" y="158.4">11</text>
<text x="175.9" y="160.2">IO26</text>
<text x="175.9" y="156.6">IO25</text>
<text x="200.7" y="160.2">IO17</text>
<text x="202.7" y="156.6">IO5</text>
<text x="210.1" y="158.4">28</text>
<text x="210.1" y="161.9">27</text>
<text x="327.7" y="157" transform="rotate(-90 327.7 157)">2</text>
<text x="334.8" y="157" transform="rotate(-90 334.8 157)">4</text>
<text x="170.4" y="165.5">13</text>
<text x="175.9" y="167.2">IO14</text>
<text x="175.9" y="163.7">IO27</text>
<text x="200.7" y="163.7">IO16</text>
<text x="202.7" y="167.2">IO4</text>
<text x="210.1" y="165.5">26</text>
<text x="281.9" y="164.3" transform="rotate(-90 281.9 164.3)">1</text>
<text x="288.9" y="164.3" transform="rotate(-90 288.9 164.3)">3</text>
<text x="327.7" y="166.1" transform="rotate(-90 327.7 166.1)">1</text>
<text x="334.8" y="166.1" transform="rotate(-90 334.8 166.1)">3</text>
<text x="170.4" y="169">14</text>
<text x="175.9" y="170.7">IO12</text>
<text x="202.7" y="170.7">IO0</text>
<text x="210.1" y="169">25</text>
<text x="210.1" y="172.5">24</text>
<text x="170.4" y="179.6">17</text>
<text x="170.4" y="176">16</text>
<text x="175.9" y="177.8">IO13</text>
<text x="200.7" y="177.8">IO15</text>
<text x="202.7" y="174.3">IO2</text>
<text x="210.1" y="176">23</text>
<text x="210.1" y="179.6">22</text>
<text x="170.4" y="183.1">18</text>
<text x="175.9" y="184.9">SD3</text>
<text x="175.9" y="181.3">SD2</text>
<text x="202" y="181.3">SD1</text>
<text x="202" y="184.9">SD0</text>
<text x="210.1" y="183.1">21</text>
<text x="170.4" y="186.6">19</text>
<text x="175.9" y="188.4">CMD</text>
<text x="202.4" y="188.4">CLK</text>
<text x="210.1" y="186.6">20</text>
<text x="151.3" y="209.9" transform="rotate(-90 151.3 209.9)">2</text>
<text x="158.4" y="209.9" transform="rotate(-90 158.4 209.9)">4</text>
<text x="257.3" y="211.3">1</text>
<text x="268.1" y="211.3">2</text>
<text x="151.3" y="219" transform="rotate(-90 151.3 219)">1</text>
<text x="158.4" y="219" transform="rotate(-90 158.4 219)">3</text>
<text x="256.5" y="218">+</text>
<text x="269.5" y="218">-</text>
<text x="258.9" y="234.4" transform="rotate(-90 258.9 234.4)">2</text>
<text x="262.5" y="234.4" transform="rotate(-90 262.5 234.4)">1</text>
<text x="317.1" y="239.5">1</text>
<text x="260.7" y="240.3" transform="rotate(-90 260.7 240.3)">AC</text>
<text x="264.2" y="240.3" transform="rotate(-90 264.2 240.3)">AC</text>
<text x="317.1" y="243.1">2</text>
<text x="320.6" y="241.3">1</text>
<text x="320.6" y="244.8">2</text>
<text x="260.7" y="250.9" transform="rotate(-90 260.7 250.9)">-VO</text>
<text x="264.2" y="250.9" transform="rotate(-90 264.2 250.9)">+VO</text>
<text x="317.1" y="246.6">3</text>
<text x="317.1" y="250.1">4</text>
<text x="320.6" y="248.4">3</text>
<text x="320.6" y="251.9">4</text>
<text x="258.9" y="254.4" transform="rotate(-90 258.9 254.4)">3</text>
<text x="262.5" y="254.4" transform="rotate(-90 262.5 254.4)">4</text>
<text x="301.2" y="288.9">2</text>
<text x="301.2" y="292.5">3</text>
<text x="304.7" y="290.7">Vout</text>
<text x="319.4" y="290.7">Vout</text>
<text x="328.3" y="288.9">4</text>
<text x="304.7" y="294.2">Vin</text>
<text x="575" y="320.7">1</text>
<text x="575" y="327.7">2</text>
<text x="575" y="324.2">3</text>
<text x="511.2" y="363.2" transform="rotate(-90 511.2 363.2)">20</text>
<text x="514.7" y="363.2" transform="rotate(-90 514.7 363.2)">19</text>
<text x="518.2" y="363.2" transform="rotate(-90 518.2 363.2)">18</text>
<text x="521.8" y="363.2" transform="rotate(-90 521.8 363.2)">17</text>
<text x="525.3" y="363.2" transform="rotate(-90 525.3 363.2)">16</text>
<text x="512.2" y="371.4" transform="rotate(-90 512.2 371.4)">OUT</text>
<text x="515.8" y="368.4" transform="rotate(-90 515.8 368.4)">IN</text>
<text x="519.3" y="368.4" transform="rotate(-90 519.3 368.4)">IN</text>
<text x="522.8" y="368.9" transform="rotate(-90 522.8 368.9)">CE</text>
<text x="491.7" y="380.6">1</text>
<text x="495.2" y="382.4">OUT</text>
<text x="533.5" y="382.4">VBAT</text>
<text x="543.5" y="380.6">15</text>
<text x="491.7" y="387.7">3</text>
<text x="495.2" y="389.5">SEL</text>
<text x="526.3" y="385.9" transform="rotate(-90 526.3 385.9)">VBAT_SENSE</text>
<text x="530.9" y="389.5">PROG1</text>
<text x="533.5" y="385.9">VBAT</text>
<text x="543.5" y="387.7">13</text>
<text x="543.5" y="384.2">14</text>
<text x="491.7" y="391.2">4</text>
<text x="491.7" y="394.8">5</text>
<text x="495.2" y="393">PROG2</text>
<text x="530.9" y="393">PROG3</text>
<text x="543.5" y="391.2">12</text>
<text x="495.2" y="396.5">THERM</text>
<text x="535.9" y="400.1">EXP</text>
<text x="543.5" y="398.3">21</text>
<text x="512.6" y="411.7" transform="rotate(-90 512.6 411.7)">PG#</text>
<text x="516.1" y="411.7" transform="rotate(-90 516.1 411.7)">STAT2</text>
<text x="519.6" y="411.7" transform="rotate(-90 519.6 411.7)">STAT1/LBO#</text>
<text x="523.2" y="411.7" transform="rotate(-90 523.2 411.7)">TE#</text>
<text x="511.2" y="414.6" transform="rotate(-90 511.2 414.6)">6</text>
<text x="514.7" y="414.6" transform="rotate(-90 514.7 414.6)">7</text>
<text x="518.2" y="414.6" transform="rotate(-90 518.2 414.6)">8</text>
<text x="521.8" y="414.6" transform="rotate(-90 521.8 414.6)">9</text>
</g>
<text font-size="2.5" fill="#8d2323" x="485.1" y="134.1" transform="rotate(-90 485.1 134.1)">RFID - RC522</text>
<g font-size="2.1" fill="#a54b4b">
<text x="442" y="241.9" transform="rotate(-90 442 241.9)">VCC</text>
<text x="445.5" y="241.9" transform="rotate(-90 445.5 241.9)">TRIG</text>
<text x="449.1" y="241.9" transform="rotate(-90 449.1 241.9)">ECHO</text>
<text x="452.6" y="241.9" transform="rotate(-90 452.6 241.9)">GND</text>
<text x="440.3" y="250.9" transform="rotate(-90 440.3 250.9)">1</text>
<text x="443.8" y="250.9" transform="rotate(-90 443.8 250.9)">2</text>
<text x="447.3" y="250.9" transform="rotate(-90 447.3 250.9)">3</text>
<text x="450.9" y="250.9" transform="rotate(-90 450.9 250.9)">4</text>
</g>
</svg>
